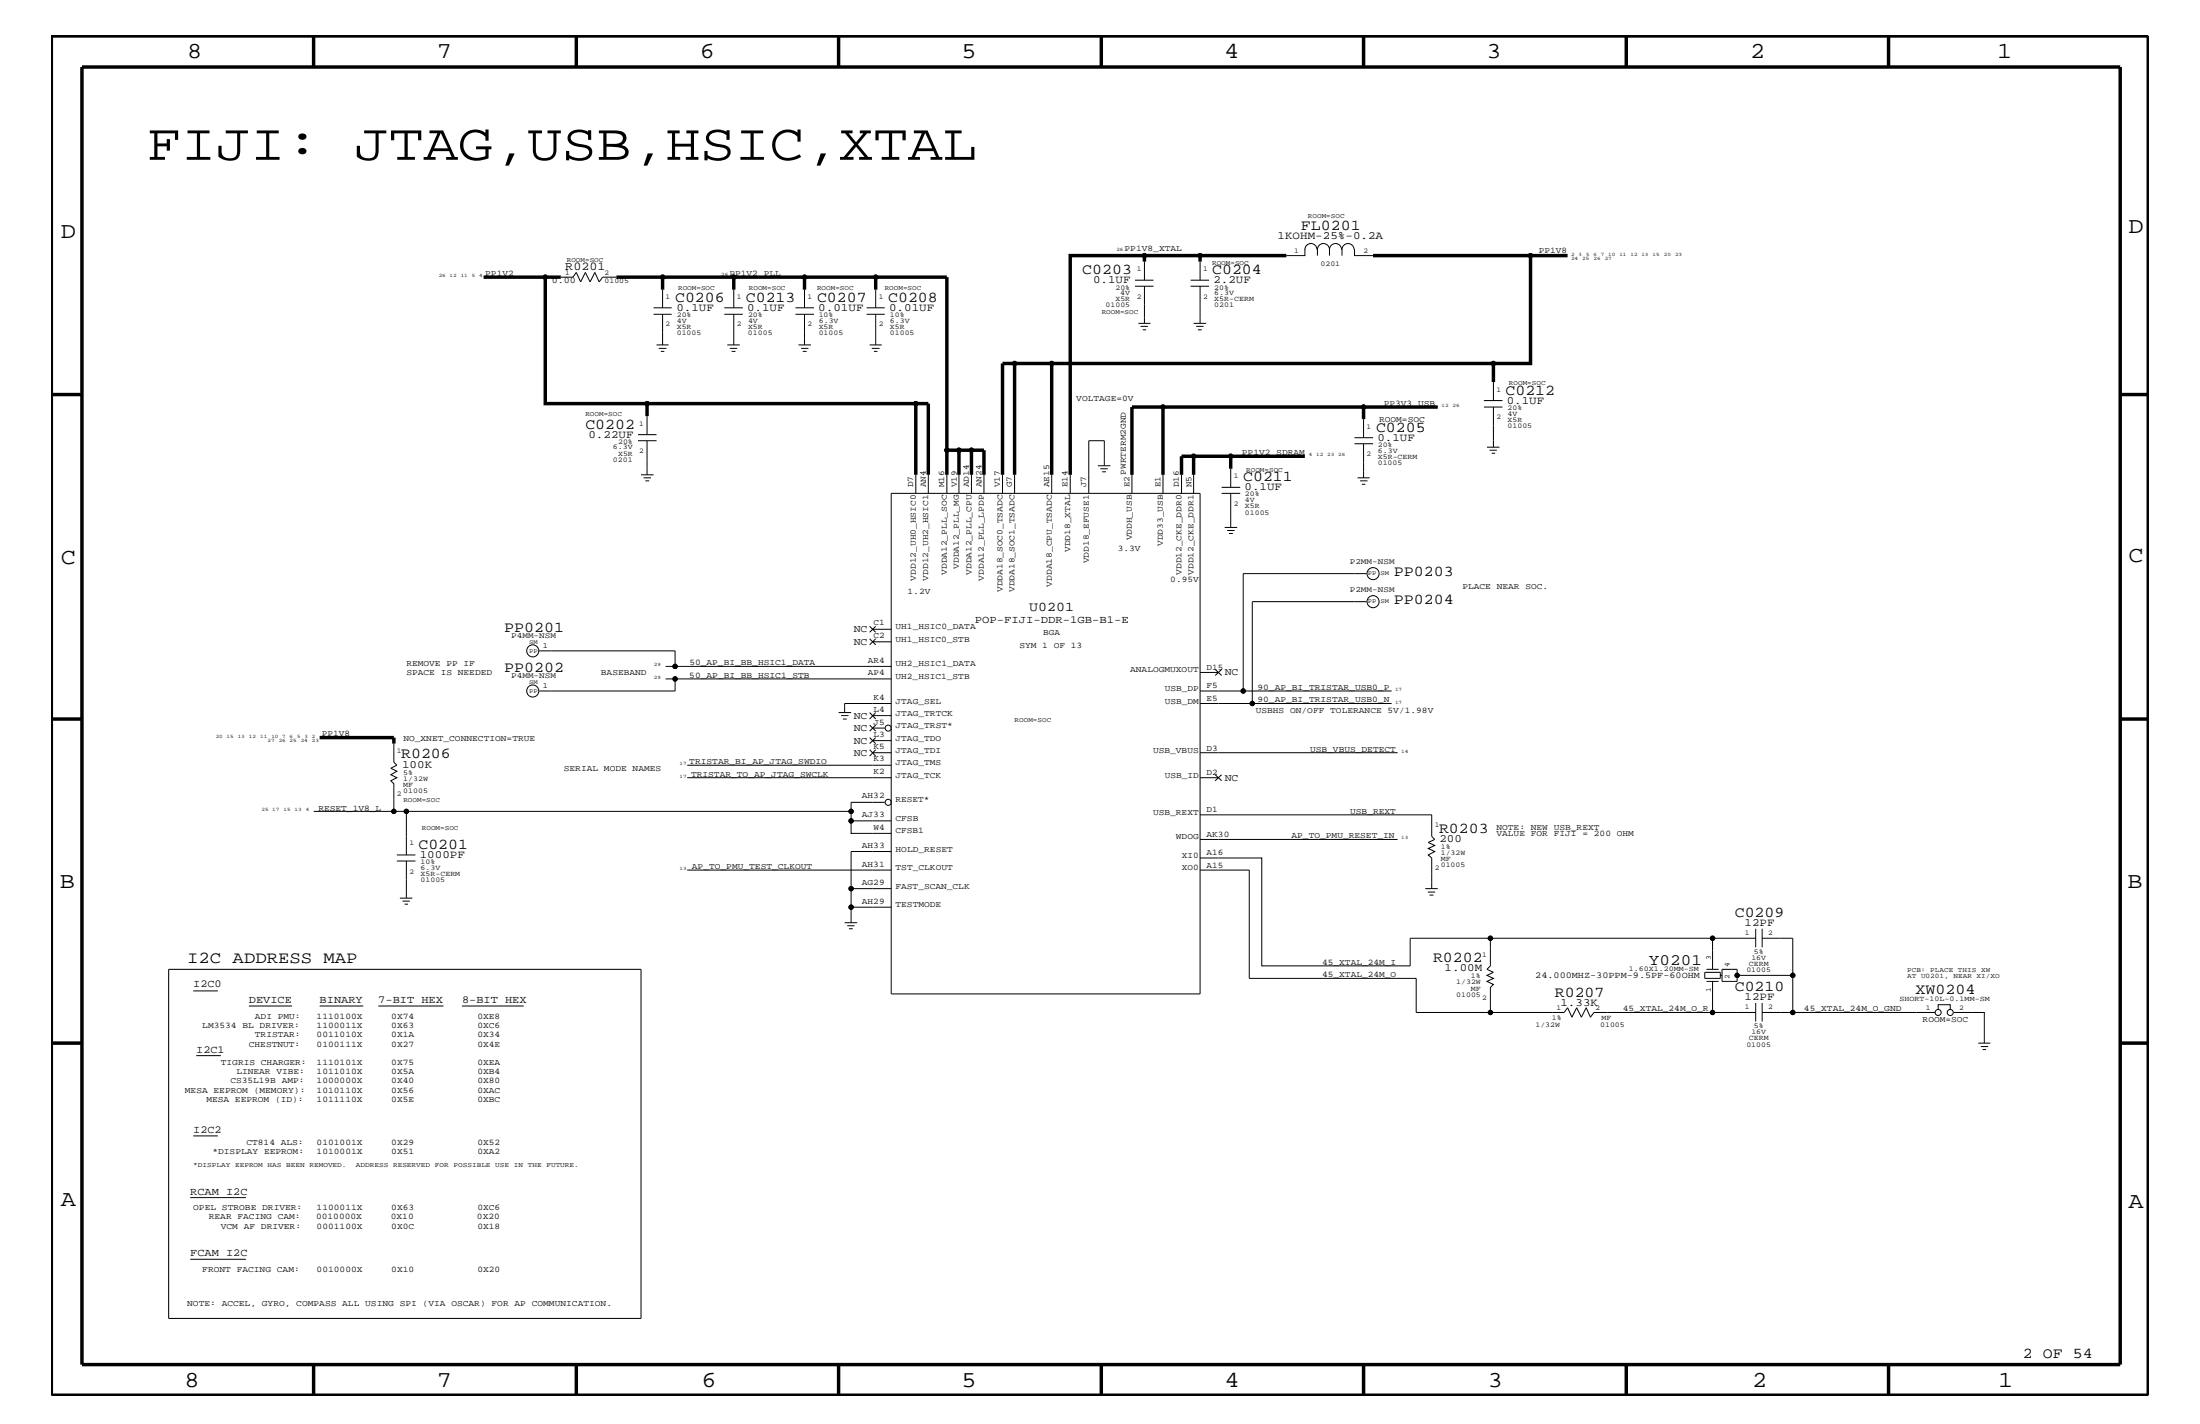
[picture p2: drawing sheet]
<svg xmlns="http://www.w3.org/2000/svg" width="432mm" height="279mm" viewBox="0 0 432 279" stroke-linecap="round" stroke-linejoin="round" font-family="sans-serif">
<g fill="none" stroke="#000" stroke-width=".2">
<path d="M110.1 54.4h2.3l.7-.9 .9 1.8 .9-1.8 .9 1.8 1-1.8 .8 1.8 .7-.9h2.7M130 56.8v3.6M144 56.8v3.6M157.9 56.8v3.6M171.9 56.8v3.6M222.8 56.2h3.6M222.8 55h3.6M224.6 51.3v3.7M224.6 56.2v7.2M233.7 56.2h3.6M233.7 55h3.6M235.5 51.3v3.7"/>
<path d="M235.5 56.2v7.2M256.1 48.9v1.3h-3.6M256.1 49a1.19 1.19 0 0 1 1.2-1.2 1.19 1.19 0 0 1 1.2 1.2M258.6 49a1.19 1.19 0 0 1 1.2-1.2 1.19 1.19 0 0 1 1.1 1.2 1.19 1.19 0 0 1 1.2-1.2 1.19 1.19 0 0 1 1.2 1.2M258.6 48.9v1.3M260.9 48.9v1.3M263.4 49a1.19 1.19 0 0 1 1.2-1.2 1.19 1.19 0 0 1 1.2 1.2M263.4 48.9v1.3M265.9 48.9v1.3h3.6M128.3 61.7h3.5M128.3 60.4h3.5M128.9 67.7h2.3"/>
<path d="M129.3 68.4h1.5M129.7 68.9h.7M130 61.7v6M142.2 61.7h3.6M142.2 60.4h3.6M142.7 67.7h2.5M143.3 68.4h1.4M143.6 68.9h.8M144 61.7v6M156.1 61.7h3.7M156.1 60.4h3.7M156.7 67.7h2.5"/>
<path d="M157.2 68.4h1.5M157.6 68.9h.7M157.9 61.7v6M170.1 61.7h3.6M170.1 60.4h3.6M170.7 67.7h2.4M171.1 68.4h1.5M171.5 68.9h.7M171.9 61.7v6M223.4 63.4h2.4M223.9 64h1.4M224.3 64.7h.7"/>
<path d="M234.3 63.4h2.4M234.8 64h1.4M235.1 64.7h.8M291.3 79.9h3.6M291.3 78.6h3.6M293.1 75v3.6M293.1 79.9v7.8M125.2 86.5h3.7M125.2 85.3h3.7M125.8 93.2h2.5M126.3 93.8h1.5M126.7 94.3h.7"/>
<path d="M127 81.6v3.7M127 86.5v6.7M174.9 96.8h60.6v98.2h-60.6zM179.7 93.2v3.6M182.2 93.2v3.6M185.8 93.2v3.6M188.2 93.2v3.6M190.7 93.2v3.6M193.1 93.2v3.6M196.8 93.2v3.6M199.1 93.2v3.6M206.4 93.2v3.6"/>
<path d="M210.1 93.2v3.6M215.5 91.4h2.4M216 92h1.4M216.3 92.6h.8M216.7 91.4v-4.9h-3v10.3M222.2 93.2v3.6M228.3 93.2v3.6M231.9 93.2v3.6M234.3 93.2v3.6M239.8 96.8h3.6M239.8 95.6h3.6M241.6 92v3.6"/>
<path d="M241.6 96.8v6.7M265.9 87.1h3.6M265.9 85.9h3.6M266.4 93.8h2.4M267 94.3h1.4M267.3 95h.7M267.6 82.2v3.7M267.6 87.1v6.7M291.8 87.7h2.5M292.4 88.3h1.4M292.8 88.9h.7M240.4 103.5h2.4"/>
<path d="M240.9 104.1h1.4M241.2 104.7h.8M268.2 112.6h-24.2v23h-8.5M268.2 118.1h-22.4v19.9h-10.3M105.8 127.7h26.7v3.1M130.6 133.2h44.3M130.6 130.8h44.3M132.5 133.2v2.4h-26.7M164.6 139.8h2.4M170.7 122.9l1.2 1.2M170.7 125.3l1.2 1.2M170.7 139.8l1.2 1.3"/>
<path d="M171.3 123.5h3.6M171.3 125.9h3.6M171.9 122.9l-1.2 1.2M171.9 125.3l-1.2 1.2M171.9 139.8l-1.2 1.3M174.9 138h-9.1v1.8M235.5 131.9h3.7M238.5 131.3l1.3 1.2M239.8 131.3l-1.3 1.2M244 135.6h29.1M245.8 138h27.3M61.6 159.2h15.7"/>
<path d="M77.3 145.9v3.6l.6 .6-1.2 .6 1.2 .6-1.2 .7 1.2 .6-1.2 .6 .6 .6v5.4M77.3 159.2h2.5v8.6M79.8 159.2h87.2M134.9 152.6h40M134.9 150.1h40M165.1 140.4h1.4M165.4 141.1h.8M170.7 142.3l1.2 1.2M170.7 144.7l1.2 1.2M170.7 147.1l1.2 1.3M171.3 140.4h3.6M171.3 147.7h3.6"/>
<path d="M171.3 145.3h3.6M171.3 142.9h2.4M171.9 142.3l-1.2 1.2M171.9 144.7l-1.2 1.2M171.9 147.1l-1.2 1.3M173.7 157.4h-6.7v3.7M235.5 159.9h45.5v4.2l.6 .6-1.3 .6 1.3 .6-1.3 .6 1.3 .6-1.3 .7 .7 .5v6.1M235.5 147.7h38.8M235.5 152.6h3.7M238.5 152l1.3 1.2M239.8 152l-1.3 1.2M77.9 168.9h3.6"/>
<path d="M77.9 167.8h3.6M78.5 176.2h2.4M79 176.8h1.4M79.4 177.4h.7M79.8 168.9v7.3M134.9 170.7h40M174.9 178h-7.9v3M174.9 174.4h-7.9v3.6M174.9 161.1h-7.9v2.4h7.9M174.9 167.1h-7.9v7.3M235.5 168.3h12.2v21.2h29.1v-5.4h15.7M235.5 170.7h9.7v21.3h32.8v6.7h14.5"/>
<path d="M235.5 164.7h38.8M279.7 174.4h2.5M280.2 175h1.5M280.6 175.6h.7M33.1 190.2h92.7v68.5h-92.7zM37.9 194.4h4.9M48.9 197.4h8.4M62.7 197.4h8.6M74.3 197.4h12.7M90.7 197.4h12.1M165.8 181h2.4M166.3 181.6h1.4"/>
<path d="M166.6 182.2h.8M334.6 190.8h3.1v1.2h-3.1zM334.9 192.6h2.4M334.9 190.2h2.4M336.1 184.1h-43.6v5.4l-.7 .7 1.3 .6-1.3 .6 1.3 .6-1.3 .6 1.3 .6-.6 .5v5h14.5l.7-1 .8 1.9 1-1.9 .9 1.9 .9-1.9 .9 1.9 .6-.9h23.3v-6.1M336.1 198.7h8.5M337.7 191.4h.3M338 190.2h3v2.4h-3zM341 191.4h10.9M344.6 184.1h-8.5v6.1M344.6 182.2v3.7M344.6 196.8v3.6"/>
<path d="M345.9 198.7h6M345.9 182.2v3.7M345.9 196.8v3.6M345.9 184.1h6v7.3M351.9 191.4v7.3h27.9M380.4 198.1v-1h2.4v1M383.5 198.7h6v6M38.5 207.1h4.8M388.3 204.7h2.4M388.8 205.3h1.4M389.1 205.9h.7M37.3 235h11"/>
<path d="M37.9 222.9h4.9M37.3 247.1h11"/>
<circle cx="107" cy="54.4" r=".42"/>
<circle cx="130" cy="54.4" r=".42"/>
<circle cx="144" cy="54.4" r=".42"/>
<circle cx="157.9" cy="54.4" r=".42"/>
<circle cx="171.9" cy="54.4" r=".42"/>
<circle cx="224.6" cy="50.2" r=".42"/>
<circle cx="235.5" cy="50.2" r=".42"/>
<circle cx="300.4" cy="50.2" r=".42"/>
<circle cx="127" cy="79.2" r=".42"/>
<circle cx="179.7" cy="79.2" r=".42"/>
<circle cx="199.1" cy="71.3" r=".42"/>
<circle cx="206.4" cy="71.3" r=".42"/>
<circle cx="228.3" cy="79.9" r=".42"/>
<circle cx="267.6" cy="79.9" r=".42"/>
<circle cx="293.1" cy="71.3" r=".42"/>
<circle cx="185.8" cy="88.3" r=".42"/>
<circle cx="188.2" cy="88.3" r=".42"/>
<circle cx="190.7" cy="88.3" r=".42"/>
<circle cx="234.3" cy="89.5" r=".42"/>
<circle cx="241.6" cy="89.5" r=".42"/>
<circle cx="269.5" cy="118.1" r="1.19"/>
<circle cx="269.5" cy="112.6" r="1.19"/>
<circle cx="104.6" cy="127.7" r="1.19"/>
<circle cx="104.6" cy="135.6" r="1.19"/>
<circle cx="132.5" cy="133.2" r=".42"/>
<circle cx="132.5" cy="130.8" r=".42"/>
<circle cx="244" cy="135.6" r=".42"/>
<circle cx="245.8" cy="138" r=".42"/>
<circle cx="77.3" cy="159.2" r=".42"/>
<circle cx="79.8" cy="159.2" r=".42"/>
<circle cx="167" cy="159.2" r=".42"/>
<circle cx="174.3" cy="142.9" r=".59"/>
<circle cx="174.3" cy="157.4" r=".59"/>
<circle cx="167" cy="174.4" r=".42"/>
<circle cx="167" cy="178" r=".42"/>
<circle cx="167" cy="161.1" r=".42"/>
<circle cx="292.5" cy="198.7" r=".42"/>
<circle cx="292.5" cy="184.1" r=".42"/>
<circle cx="336.1" cy="184.1" r=".42"/>
<circle cx="336.1" cy="198.7" r=".42"/>
<circle cx="341" cy="191.4" r=".42"/>
<circle cx="351.9" cy="191.4" r=".42"/>
<circle cx="351.9" cy="198.7" r=".42"/>
<circle cx="380.4" cy="198.7" r=".59"/>
<circle cx="382.8" cy="198.7" r=".59"/>
</g>
<g fill="none" stroke="#000" stroke-width=".68" stroke-linecap="butt">
<path d="M10.1 7.1h411.5v266.7h-411.5zM16.1 13.2h400v254.5h-400zM61.6 7.1v6.1M113.1 7.1v6.1M164.6 7.1v6.1M216.2 7.1v6.1M267.6 7.1v6.1M319.2 7.1v6.1M370.7 7.1v6.1M94.9 54.4h15.2M107 54.4v24.8h20v2.4M121 54.4h9v2.4"/>
<path d="M130 54.4h14v2.4M144 54.4h13.9v2.4M157.9 54.4h14M171.9 56.8v-2.4h13.9v38.8M224.6 50.2v1.1M235.5 50.2h-25.4v43M252.5 50.2h-17v1.1M269.5 50.2h30.9M307.7 50.2h-7.3v21.1h-7.3v3.7M10.1 77.4h6M127 79.2h52.7M199.1 71.3h94"/>
<path d="M206.4 71.3v21.9M228.3 79.9h-6.1v13.3M267.6 79.9h-39.3v13.3M282.2 79.9h-14.6v2.3M416.1 77.4h5.5M179.7 93.2v-14h2.5v14M185.8 88.3h7.3v4.9M188.2 88.3v4.9M190.7 88.3v4.9M196.8 93.2v-21.9h2.3v21.9M234.3 89.5v3.7M241.6 89.5h-9.7v3.7"/>
<path d="M256.1 89.5h-14.5v2.5M10.1 141.1h6M62.7 144.7h14.6v1.2M416.1 141.1h5.5M10.1 204.7h6M416.1 204.7h5.5M61.6 267.7v6.1M113.1 267.7v6.1M164.6 267.7v6.1M216.2 268v5.8M267.6 267.7v6.1M319.2 267.7v6.1"/>
<path d="M370.7 267.7v6.1"/>
</g>
<g fill="#000">
<circle cx="107" cy="54.4" r=".42"/>
<circle cx="130" cy="54.4" r=".42"/>
<circle cx="144" cy="54.4" r=".42"/>
<circle cx="157.9" cy="54.4" r=".42"/>
<circle cx="171.9" cy="54.4" r=".42"/>
<circle cx="224.6" cy="50.2" r=".42"/>
<circle cx="235.5" cy="50.2" r=".42"/>
<circle cx="300.4" cy="50.2" r=".42"/>
<circle cx="127" cy="79.2" r=".42"/>
<circle cx="179.7" cy="79.2" r=".42"/>
<circle cx="199.1" cy="71.3" r=".42"/>
<circle cx="206.4" cy="71.3" r=".42"/>
<circle cx="228.3" cy="79.9" r=".42"/>
<circle cx="267.6" cy="79.9" r=".42"/>
<circle cx="293.1" cy="71.3" r=".42"/>
<circle cx="185.8" cy="88.3" r=".42"/>
<circle cx="188.2" cy="88.3" r=".42"/>
<circle cx="190.7" cy="88.3" r=".42"/>
<circle cx="234.3" cy="89.5" r=".42"/>
<circle cx="241.6" cy="89.5" r=".42"/>
<circle cx="132.5" cy="133.2" r=".42"/>
<circle cx="132.5" cy="130.8" r=".42"/>
<circle cx="244" cy="135.6" r=".42"/>
<circle cx="245.8" cy="138" r=".42"/>
<circle cx="77.3" cy="159.2" r=".42"/>
<circle cx="79.8" cy="159.2" r=".42"/>
<circle cx="167" cy="159.2" r=".42"/>
<circle cx="167" cy="174.4" r=".42"/>
<circle cx="167" cy="178" r=".42"/>
<circle cx="167" cy="161.1" r=".42"/>
<circle cx="292.5" cy="198.7" r=".42"/>
<circle cx="292.5" cy="184.1" r=".42"/>
<circle cx="336.1" cy="184.1" r=".42"/>
<circle cx="336.1" cy="198.7" r=".42"/>
<circle cx="341" cy="191.4" r=".42"/>
<circle cx="351.9" cy="191.4" r=".42"/>
<circle cx="351.9" cy="198.7" r=".42"/>
</g>
<text font-size="10.2" x="28.8" y="31.4">FIJI: JTAG,USB,HSIC,XTAL</text>
<g font-size="4.5">
<text x="36.7" y="11.5">8</text>
<text x="85.8" y="11.5">7</text>
<text x="137.3" y="11.5">6</text>
<text x="188.7" y="11.5">5</text>
<text x="240.3" y="11.5">4</text>
<text x="291.8" y="11.5">3</text>
<text x="343.5" y="11.5">2</text>
<text x="392" y="11.5">1</text>
<text x="11.9" y="46.8">D</text>
<text x="417.7" y="45.7">D</text>
<text x="11.9" y="110.6">C</text>
<text x="417.7" y="110.3">C</text>
<text x="11.8" y="174.3">B</text>
<text x="417.6" y="174.2">B</text>
<text x="11.9" y="236.7">A</text>
<text x="417.7" y="237.1">A</text>
<text x="36.2" y="272.1">8</text>
<text x="85.8" y="272.1">7</text>
<text x="137.7" y="272.1">6</text>
<text x="188.7" y="272.1">5</text>
<text x="240.4" y="272.1">4</text>
<text x="292" y="272.1">3</text>
<text x="343.9" y="272.1">2</text>
<text x="392.2" y="272.1">1</text>
</g>
<text font-size="3.3" x="36.7" y="188.9">I2C ADDRESS MAP</text>
<text font-size="3.1" x="323.6" y="189.3">Y0201</text>
<g font-size="3">
<text x="255.3" y="45.2">FL0201</text>
<text x="212.4" y="53.8">C0203</text>
<text x="237.9" y="53.8">C0204</text>
<text x="132.5" y="59.2">C0206</text>
<text x="146.4" y="59.2">C0213</text>
<text x="160.4" y="59.2">C0207</text>
<text x="174.3" y="59.2">C0208</text>
<text x="295.5" y="77.4">C0212</text>
<text x="114.9" y="84.1">C0202</text>
<text x="270.1" y="84.7">C0205</text>
<text x="244" y="94.3">C0211</text>
<text x="273.6" y="113.1">PP0203</text>
<text x="273.6" y="118.5">PP0204</text>
<text x="98.9" y="124">PP0201</text>
<text x="98.9" y="131.9">PP0202</text>
<text x="78.7" y="148.8">R0206</text>
<text x="82.1" y="166.5">C0201</text>
<text x="282.4" y="163.4">R0203</text>
<text x="340.5" y="179.9">C0209</text>
<text x="281.3" y="188.8">R0202</text>
<text x="305.2" y="195.6">R0207</text>
<text x="340.5" y="194.4">C0210</text>
<text x="376" y="195.1">XW0204</text>
<text x="397.1" y="266.5">2 OF 54</text>
</g>
<text font-size="2.6" x="202" y="119.8">U0201</text>
<text font-size="2.4" x="111" y="52.9">R0201</text>
<g font-size="2.2">
<text x="250.7" y="46.8">1KOHM-25%-0.2A</text>
<text x="214.5" y="55.6">0.1UF</text>
<text x="238.2" y="55.6">2.2UF</text>
<text x="132.8" y="61.1">0.1UF</text>
<text x="146.6" y="61.1">0.1UF</text>
<text x="160.6" y="61.1">0.01UF</text>
<text x="174.5" y="61.1">0.01UF</text>
<text x="295.7" y="79.2">0.1UF</text>
<text x="115.5" y="85.9">0.22UF</text>
<text x="270.3" y="86.5">0.1UF</text>
<text x="244.3" y="96.2">0.1UF</text>
<text x="78.9" y="150.7">100K</text>
<text x="282.5" y="165.2">200</text>
<text x="82.4" y="168.3">1000PF</text>
<text x="342.4" y="181.6">12PF</text>
<text x="283.5" y="190.6">1.00M</text>
<text x="306.3" y="197.3">1.33K</text>
<text x="342.4" y="196.2">12PF</text>
</g>
<g font-size="2.1">
<text x="191.3" y="122.3">POP-FIJI-DDR-1GB-B1-E</text>
<text x="37.9" y="193.7">I2C0</text>
<text x="48.9" y="196.8">DEVICE</text>
<text x="62.7" y="196.8">BINARY</text>
<text x="74.3" y="196.8">7-BIT HEX</text>
<text x="90.7" y="196.8">8-BIT HEX</text>
<text x="38.5" y="206.5">I2C1</text>
<text x="37.9" y="222.3">I2C2</text>
<text x="37.3" y="234.4">RCAM I2C</text>
<text x="37.3" y="246.5">FCAM I2C</text>
</g>
<g font-size="2">
<text x="167.6" y="124.1">NC</text>
<text x="167.6" y="126.5">NC</text>
<text x="240.4" y="132.5">NC</text>
<text x="167.6" y="141.1">NC</text>
<text x="167.6" y="143.5">NC</text>
<text x="167.6" y="145.9">NC</text>
<text x="167.6" y="148.4">NC</text>
<text x="240.4" y="153.2">NC</text>
</g>
<g font-size="1.8">
<text x="108.3" y="55.6">0.00</text>
<text x="301.3" y="192">24.000MHZ-30PPM-9.5PF-60OHM</text>
</g>
<g font-size="1.7">
<text x="220.7" y="49.3">PP1V8_XTAL</text>
<text x="302" y="49.6">PP1V8</text>
<text x="95.3" y="54.1">PP1V2</text>
<text x="143.2" y="54.1">PP1V2_PLL</text>
<text x="211.2" y="78.6">VOLTAGE=0V</text>
<text x="270.7" y="82.8">ROOM=SOC</text>
<text x="271.6" y="79.6">PP3V3_USB</text>
<text x="243.8" y="89.3">PP1V2_SDRAM</text>
<text x="179.2" y="95.6" transform="rotate(-90 179.2 95.6)">D7</text>
<text x="181.7" y="95.6" transform="rotate(-90 181.7 95.6)">AN4</text>
<text x="185.3" y="95.6" transform="rotate(-90 185.3 95.6)">M16</text>
<text x="187.8" y="95.6" transform="rotate(-90 187.8 95.6)">V19</text>
<text x="190.2" y="95.6" transform="rotate(-90 190.2 95.6)">AD14</text>
<text x="192.6" y="95.6" transform="rotate(-90 192.6 95.6)">AN24</text>
<text x="196.3" y="95.6" transform="rotate(-90 196.3 95.6)">V17</text>
<text x="198.6" y="95.6" transform="rotate(-90 198.6 95.6)">G7</text>
<text x="205.9" y="95.6" transform="rotate(-90 205.9 95.6)">AE15</text>
<text x="209.5" y="95.6" transform="rotate(-90 209.5 95.6)">E14</text>
<text x="213.2" y="95.6" transform="rotate(-90 213.2 95.6)">J7</text>
<text x="221" y="93.2" transform="rotate(-90 221 93.2)">PWRTERM2GND</text>
<text x="221.7" y="95.6" transform="rotate(-90 221.7 95.6)">E2</text>
<text x="227.8" y="95.6" transform="rotate(-90 227.8 95.6)">E1</text>
<text x="231.4" y="95.6" transform="rotate(-90 231.4 95.6)">D16</text>
<text x="233.8" y="95.6" transform="rotate(-90 233.8 95.6)">N5</text>
<text x="222.2" y="106" transform="rotate(-90 222.2 106)">VDDH_USB</text>
<text x="228.3" y="107.1" transform="rotate(-90 228.3 107.1)">VDD33_USB</text>
<text x="179.7" y="113.9" transform="rotate(-90 179.7 113.9)">VDD12_UH0_HSIC0</text>
<text x="182.2" y="113.9" transform="rotate(-90 182.2 113.9)">VDD12_UH2_HSIC1</text>
<text x="185.8" y="112.8" transform="rotate(-90 185.8 112.8)">VDDA12_PLL_SOC</text>
<text x="188.2" y="111.6" transform="rotate(-90 188.2 111.6)">VDDA12_PLL_MG</text>
<text x="190.7" y="112.8" transform="rotate(-90 190.7 112.8)">VDDA12_PLL_CPU</text>
<text x="193.1" y="113.9" transform="rotate(-90 193.1 113.9)">VDDA12_PLL_LPDP</text>
<text x="210.1" y="108.3" transform="rotate(-90 210.1 108.3)">VDD18_XTAL</text>
<text x="213.7" y="110.5" transform="rotate(-90 213.7 110.5)">VDD18_EFUSE1</text>
<text x="219.4" y="108.1">3.3V</text>
<text x="231.9" y="112.8" transform="rotate(-90 231.9 112.8)">VDD12_CKE_DDR0</text>
<text x="234.3" y="112.8" transform="rotate(-90 234.3 112.8)">VDD12_CKE_DDR1</text>
<text x="178.1" y="116.5">1.2V</text>
<text x="196.8" y="116.2" transform="rotate(-90 196.8 116.2)">VDDA18_SOC0_TSADC</text>
<text x="199.1" y="116.2" transform="rotate(-90 199.1 116.2)">VDDA18_SOC1_TSADC</text>
<text x="206.4" y="115.1" transform="rotate(-90 206.4 115.1)">VDDA18_CPU_TSADC</text>
<text x="229.7" y="114.2">0.95V</text>
<text x="287" y="115.6">PLACE NEAR SOC.</text>
<text x="171.4" y="122.7">C1</text>
<text x="171.4" y="125.2">C2</text>
<text x="175.8" y="125.9">UH1_HSIC0_STB</text>
<text x="175.8" y="123.5">UH1_HSIC0_DATA</text>
<text x="204.8" y="124.7">BGA</text>
<text x="79.8" y="130.8">REMOVE PP IF</text>
<text x="135.3" y="130.5">50_AP_BI_BB_HSIC1_DATA</text>
<text x="170.3" y="130">AR4</text>
<text x="175.8" y="130.8">UH2_HSIC1_DATA</text>
<text x="200.1" y="127.1">SYM 1 OF 13</text>
<text x="221.8" y="131.9">ANALOGMUXOUT</text>
<text x="236.8" y="131.5">D15</text>
<text x="79.8" y="132.5">SPACE IS NEEDED</text>
<text x="117.9" y="132.5">BASEBAND</text>
<text x="135.3" y="133">50_AP_BI_BB_HSIC1_STB</text>
<text x="170.3" y="132.4">AP4</text>
<text x="171.4" y="137.3">K4</text>
<text x="175.8" y="133.2">UH2_HSIC1_STB</text>
<text x="228.6" y="135.6">USB_DP</text>
<text x="236.8" y="137.5">E5</text>
<text x="236.8" y="135.1">F5</text>
<text x="246.8" y="137.8">90_AP_BI_TRISTAR_USB0_N</text>
<text x="246.8" y="135.3">90_AP_BI_TRISTAR_USB0_P</text>
<text x="171.4" y="139.7">L4</text>
<text x="171.4" y="142.2">J5</text>
<text x="175.8" y="140.4">JTAG_TRTCK</text>
<text x="175.8" y="142.9">JTAG_TRST*</text>
<text x="175.8" y="138">JTAG_SEL</text>
<text x="228.6" y="138">USB_DM</text>
<text x="246.5" y="139.8">USBHS ON/OFF TOLERANCE 5V/1.98V</text>
<text x="63.2" y="144.5">PP1V8</text>
<text x="79.2" y="145.3">NO_XNET_CONNECTION=TRUE</text>
<text x="135.3" y="149.9">TRISTAR_BI_AP_JTAG_SWDIO</text>
<text x="171.4" y="144.6">L3</text>
<text x="171.4" y="147">K5</text>
<text x="171.4" y="149.4">K3</text>
<text x="175.8" y="147.7">JTAG_TDI</text>
<text x="175.8" y="145.3">JTAG_TDO</text>
<text x="226.3" y="147.7">USB_VBUS</text>
<text x="236.8" y="147.3">D3</text>
<text x="257.1" y="147.5">USB_VBUS_DETECT</text>
<text x="110.7" y="151.3">SERIAL MODE NAMES</text>
<text x="135.6" y="152.5">TRISTAR_TO_AP_JTAG_SWCLK</text>
<text x="171.4" y="151.8">K2</text>
<text x="175.8" y="152.6">JTAG_TCK</text>
<text x="175.8" y="150.1">JTAG_TMS</text>
<text x="228.6" y="152.6">USB_ID</text>
<text x="236.8" y="152.1">D2</text>
<text x="62.5" y="159">RESET_1V8_L</text>
<text x="169.2" y="160.3">AJ33</text>
<text x="169.2" y="156.7">AH32</text>
<text x="175.8" y="157.4">RESET*</text>
<text x="175.8" y="161.1">CFSB</text>
<text x="226.3" y="159.9">USB_REXT</text>
<text x="236.8" y="159.4">D1</text>
<text x="265" y="159.6">USB_REXT</text>
<text x="169.2" y="166.4">AH33</text>
<text x="171.4" y="162.8">W4</text>
<text x="175.8" y="163.5">CFSB1</text>
<text x="175.8" y="167.1">HOLD_RESET</text>
<text x="230.8" y="164.7">WDOG</text>
<text x="236.8" y="167.8">A16</text>
<text x="236.8" y="164.2">AK30</text>
<text x="253.5" y="164.5">AP_TO_PMU_RESET_IN</text>
<text x="293.7" y="162.8">NOTE: NEW USB_REXT</text>
<text x="293.7" y="164.1">VALUE FOR FIJI = 200 OHM</text>
<text x="135.8" y="170.5">AP_TO_PMU_TEST_CLKOUT</text>
<text x="169.2" y="173.7">AG29</text>
<text x="169.2" y="170">AH31</text>
<text x="175.8" y="170.7">TST_CLKOUT</text>
<text x="232" y="168.3">XI0</text>
<text x="232" y="170.7">XO0</text>
<text x="236.8" y="170.3">A15</text>
<text x="169.2" y="177.3">AH29</text>
<text x="175.8" y="174.4">FAST_SCAN_CLK</text>
<text x="175.8" y="178">TESTMODE</text>
<text x="259.5" y="191.7">45_XTAL_24M_O</text>
<text x="259.5" y="189.3">45_XTAL_24M_I</text>
<text x="39.7" y="201.7">LM3534 BL DRIVER:</text>
<text x="50" y="203.5">TRISTAR:</text>
<text x="50" y="199.8">ADI PMU:</text>
<text x="62.1" y="201.7">1100011X</text>
<text x="62.1" y="199.8">1110100X</text>
<text x="62.1" y="203.5">0011010X</text>
<text x="76.8" y="201.7">0X63</text>
<text x="76.8" y="199.8">0X74</text>
<text x="76.8" y="203.5">0X1A</text>
<text x="93.7" y="201.7">0XC6</text>
<text x="93.7" y="199.8">0XE8</text>
<text x="93.7" y="203.5">0X34</text>
<text x="318.5" y="198.4">45_XTAL_24M_O_R</text>
<text x="354.1" y="198.4">45_XTAL_24M_O_GND</text>
<text x="377.4" y="200.4">ROOM=SOC</text>
<text x="43.3" y="208.9">TIGRIS CHARGER:</text>
<text x="48.9" y="205.3">CHESTNUT:</text>
<text x="62.1" y="208.9">1110101X</text>
<text x="62.1" y="205.3">0100111X</text>
<text x="76.8" y="208.9">0X75</text>
<text x="76.8" y="205.3">0X27</text>
<text x="93.7" y="208.9">0XEA</text>
<text x="93.7" y="205.3">0X4E</text>
<text x="36.3" y="214.4">MESA EEPROM (MEMORY):</text>
<text x="45.2" y="212.5">CS35L19B AMP:</text>
<text x="46.4" y="210.8">LINEAR VIBE:</text>
<text x="62.1" y="212.5">1000000X</text>
<text x="62.1" y="210.8">1011010X</text>
<text x="62.1" y="214.4">1010110X</text>
<text x="76.8" y="212.5">0X40</text>
<text x="76.8" y="210.8">0X5A</text>
<text x="76.8" y="214.4">0X56</text>
<text x="93.7" y="212.5">0X80</text>
<text x="93.7" y="210.8">0XB4</text>
<text x="93.7" y="214.4">0XAC</text>
<text x="40.5" y="216.2">MESA EEPROM (ID):</text>
<text x="62.1" y="216.2">1011110X</text>
<text x="76.8" y="216.2">0X5E</text>
<text x="93.7" y="216.2">0XBC</text>
<text x="41.7" y="226.5">*DISPLAY EEPROM:</text>
<text x="48.4" y="224.7">CT814 ALS:</text>
<text x="62.1" y="224.7">0101001X</text>
<text x="62.1" y="226.5">1010001X</text>
<text x="76.8" y="224.7">0X29</text>
<text x="76.8" y="226.5">0X51</text>
<text x="93.7" y="224.7">0X52</text>
<text x="93.7" y="226.5">0XA2</text>
<text x="37.9" y="237.4">OPEL STROBE DRIVER:</text>
<text x="41" y="239.2">REAR FACING CAM:</text>
<text x="62" y="239.2">0010000X</text>
<text x="62.1" y="237.4">1100011X</text>
<text x="76.7" y="239.2">0X10</text>
<text x="76.8" y="237.4">0X63</text>
<text x="93.6" y="239.2">0X20</text>
<text x="93.7" y="237.4">0XC6</text>
<text x="43.3" y="241.1">VCM AF DRIVER:</text>
<text x="62.1" y="241.1">0001100X</text>
<text x="76.8" y="241.1">0X0C</text>
<text x="93.7" y="241.1">0X18</text>
<text x="39.7" y="249.5">FRONT FACING CAM:</text>
<text x="62.1" y="249.5">0010000X</text>
<text x="76.8" y="249.5">0X10</text>
<text x="93.7" y="249.5">0X20</text>
<text x="36.7" y="256.2">NOTE: ACCEL, GYRO, COMPASS ALL USING SPI (VIA OSCAR) FOR AP COMMUNICATION.</text>
</g>
<g font-size="1.6">
<text x="264.9" y="110.6">P2MM-NSM</text>
<text x="264.9" y="116.1">P2MM-NSM</text>
<text x="100.3" y="125.2">P4MM-NSM</text>
<text x="106.5" y="127.2">1</text>
<text x="100.3" y="133">P4MM-NSM</text>
<text x="106.5" y="135.1">1</text>
</g>
<g font-size="1.4">
<text x="256.7" y="42.9">ROOM=SOC</text>
<text x="111.3" y="51.3">ROOM=SOC</text>
<text x="223.1" y="53.2">1</text>
<text x="236.1" y="53.2">1</text>
<text x="237.9" y="51.9">ROOM=SOC</text>
<text x="254" y="49.6">1</text>
<text x="259.2" y="52.1">0201</text>
<text x="267.6" y="49.6">2</text>
<text x="110.9" y="54">1</text>
<text x="118.6" y="54">2</text>
<text x="118.7" y="55.6">01005</text>
<text x="130.6" y="58.6">1</text>
<text x="133.1" y="56.8">ROOM=SOC</text>
<text x="144.6" y="58.6">1</text>
<text x="147" y="56.8">ROOM=SOC</text>
<text x="158.5" y="58.6">1</text>
<text x="160.4" y="56.8">ROOM=SOC</text>
<text x="172.5" y="58.6">1</text>
<text x="173.7" y="56.8">ROOM=SOC</text>
<text x="218.9" y="59.1">X5R</text>
<text x="218.9" y="56.8">20%</text>
<text x="219.9" y="57.9">4V</text>
<text x="223.1" y="58.6">2</text>
<text x="236.1" y="58.6">2</text>
<text x="238.3" y="56.8">20%</text>
<text x="238.3" y="57.9">6.3V</text>
<text x="238.3" y="59.1">X5R-CERM</text>
<text x="130.6" y="64">2</text>
<text x="132.8" y="65.7">01005</text>
<text x="132.8" y="64.5">X5R</text>
<text x="132.8" y="62.3">20%</text>
<text x="132.8" y="63.4">4V</text>
<text x="144.6" y="64">2</text>
<text x="146.8" y="65.7">01005</text>
<text x="146.8" y="63.4">4V</text>
<text x="146.8" y="64.5">X5R</text>
<text x="146.8" y="62.3">20%</text>
<text x="158.5" y="64">2</text>
<text x="160.7" y="62.3">10%</text>
<text x="160.7" y="64.5">X5R</text>
<text x="160.7" y="65.7">01005</text>
<text x="160.7" y="63.4">6.3V</text>
<text x="172.5" y="64">2</text>
<text x="174.7" y="62.3">10%</text>
<text x="174.7" y="64.5">X5R</text>
<text x="174.7" y="65.7">01005</text>
<text x="174.7" y="63.4">6.3V</text>
<text x="216.2" y="61.7">ROOM=SOC</text>
<text x="217" y="60.3">01005</text>
<text x="238.3" y="60.3">0201</text>
<text x="293.7" y="76.8">1</text>
<text x="296.2" y="75.6">ROOM=SOC</text>
<text x="114.9" y="81.6">ROOM=SOC</text>
<text x="125.5" y="83.5">1</text>
<text x="293.7" y="82.2">2</text>
<text x="295.9" y="83.9">01005</text>
<text x="295.9" y="81.6">4V</text>
<text x="295.9" y="82.7">X5R</text>
<text x="295.9" y="80.5">20%</text>
<text x="120.3" y="88.2">6.3V</text>
<text x="121.3" y="89.4">X5R</text>
<text x="121.3" y="87.1">20%</text>
<text x="125.5" y="88.9">2</text>
<text x="268.2" y="89.5">2</text>
<text x="268.2" y="84.1">1</text>
<text x="270.4" y="88.8">6.3V</text>
<text x="270.4" y="87.7">20%</text>
<text x="120.3" y="90.6">0201</text>
<text x="242.1" y="93.8">1</text>
<text x="244.6" y="92.6">ROOM=SOC</text>
<text x="270.4" y="91.2">01005</text>
<text x="270.4" y="90">X5R-CERM</text>
<text x="242.1" y="99.3">2</text>
<text x="244.3" y="98.5">4V</text>
<text x="244.3" y="101">01005</text>
<text x="244.3" y="99.7">X5R</text>
<text x="244.3" y="97.4">20%</text>
<text x="199.1" y="141.7">ROOM=SOC</text>
<text x="77.9" y="147.7">1</text>
<text x="79.2" y="154.4">MF</text>
<text x="79.2" y="152">5%</text>
<text x="79.2" y="155.6">01005</text>
<text x="79.2" y="153.2">1/32W</text>
<text x="77.9" y="156.2">2</text>
<text x="79.2" y="157.4">ROOM=SOC</text>
<text x="80.3" y="165.9">1</text>
<text x="82.8" y="162.8">ROOM=SOC</text>
<text x="281.6" y="162.2">1</text>
<text x="282.8" y="166.5">1%</text>
<text x="282.8" y="167.8">1/32W</text>
<text x="80.3" y="171.4">2</text>
<text x="82.5" y="173.1">01005</text>
<text x="82.6" y="171.8">X5R-CERM</text>
<text x="82.6" y="170.6">6.3V</text>
<text x="82.6" y="169.5">10%</text>
<text x="281.6" y="170.7">2</text>
<text x="282.8" y="168.9">MF</text>
<text x="282.8" y="170.1">01005</text>
<text x="342.5" y="183.5">1</text>
<text x="347" y="183.5">2</text>
<text x="288.7" y="192">1%</text>
<text x="290.9" y="187.7">1</text>
<text x="319.7" y="190.6">1.60X1.20MM-SM</text>
<text x="335.8" y="188.5" transform="rotate(-90 335.8 188.5)">3</text>
<text x="339.4" y="189.8" transform="rotate(-90 339.4 189.8)">4</text>
<text x="342.8" y="190.8">01005</text>
<text x="343.2" y="189.5">CERM</text>
<text x="343.7" y="188.3">16V</text>
<text x="344.2" y="187.1">5%</text>
<text x="374.3" y="190.8">PCB: PLACE THIS XW</text>
<text x="374.3" y="192">AT U0201, NEAR XI/XO</text>
<text x="285.8" y="195.6">01005</text>
<text x="285.8" y="193.2">1/32W</text>
<text x="288.7" y="194.4">MF</text>
<text x="290.9" y="196.2">2</text>
<text x="335.8" y="194.7" transform="rotate(-90 335.8 194.7)">1</text>
<text x="339.4" y="192.2" transform="rotate(-90 339.4 192.2)">2</text>
<text x="372.8" y="196.5">SHORT-10L-0.1MM-SM</text>
<text x="301.4" y="201.5">1/32W</text>
<text x="304.6" y="200.2">1%</text>
<text x="305.5" y="198.2">1</text>
<text x="313.2" y="198.2">2</text>
<text x="314.1" y="201.5">01005</text>
<text x="314.3" y="200.2">MF</text>
<text x="342.5" y="198.1">1</text>
<text x="343.7" y="202.9">16V</text>
<text x="344.2" y="201.7">5%</text>
<text x="347" y="198.1">2</text>
<text x="378" y="198.1">1</text>
<text x="384.5" y="198.1">2</text>
<text x="342.8" y="205.3">01005</text>
<text x="343.2" y="204.1">CERM</text>
<text x="37.9" y="229">*DISPLAY EEPROM HAS BEEN REMOVED.</text>
<text x="69.9" y="229">ADDRESS RESERVED FOR POSSIBLE USE IN THE FUTURE.</text>
</g>
<g font-size="1.3">
<text x="268.5" y="112.9">PP SM</text>
<text x="268.5" y="118.4">PP SM</text>
<text x="103.9" y="128">PP</text>
<text x="103.9" y="126.3">SM</text>
<text x="103.9" y="136">PP</text>
<text x="103.9" y="134.1">SM</text>
</g>
<g font-size="1">
<text x="219.1" y="49.3">26</text>
<text x="308.4" y="50.2">2</text>
<text x="308.4" y="51">24</text>
<text x="309.8" y="50.2">3</text>
<text x="310.6" y="51">25</text>
<text x="311.3" y="50.2">5</text>
<text x="312.8" y="51">26</text>
<text x="312.8" y="50.2">6</text>
<text x="314.2" y="50.2">7</text>
<text x="315" y="51">27</text>
<text x="315.6" y="50.2">10</text>
<text x="317.8" y="50.2">11</text>
<text x="320" y="50.2">12 13</text>
<text x="324.4" y="50.2">15</text>
<text x="326.6" y="50.2">20</text>
<text x="328.8" y="50.2">23</text>
<text x="86.1" y="54.4">26 12</text>
<text x="90.4" y="54.4">11</text>
<text x="92.6" y="54.4">5</text>
<text x="94.1" y="54.4">4</text>
<text x="141.6" y="54.1">26</text>
<text x="283" y="79.9">12 26</text>
<text x="256.9" y="89.5">4</text>
<text x="258.3" y="89.5">12</text>
<text x="260.5" y="89.5">23 26</text>
<text x="128.4" y="130.8">29</text>
<text x="128.4" y="133.2">29</text>
<text x="273.8" y="135.6">17</text>
<text x="273.8" y="138">17</text>
<text x="42.3" y="144.7">20 15</text>
<text x="46.7" y="144.7">13</text>
<text x="48.9" y="144.7">12</text>
<text x="51.1" y="144.7">11</text>
<text x="52.5" y="145.6">27</text>
<text x="53.3" y="144.7">10 7</text>
<text x="54.7" y="145.6">26 25</text>
<text x="56.8" y="144.7">6</text>
<text x="58.3" y="144.7">5</text>
<text x="59" y="145.6">24</text>
<text x="59.8" y="144.7">3</text>
<text x="61.2" y="144.7">2</text>
<text x="61.2" y="145.6">23</text>
<text x="275" y="147.7">14</text>
<text x="133.3" y="150.1">17</text>
<text x="133.3" y="152.6">17</text>
<text x="51.3" y="159.2">25 17</text>
<text x="55.6" y="159.2">15</text>
<text x="57.8" y="159.2">13</text>
<text x="60" y="159.2">4</text>
<text x="275" y="164.7">13</text>
<text x="133.3" y="170.7">13</text>
</g>
</svg>
